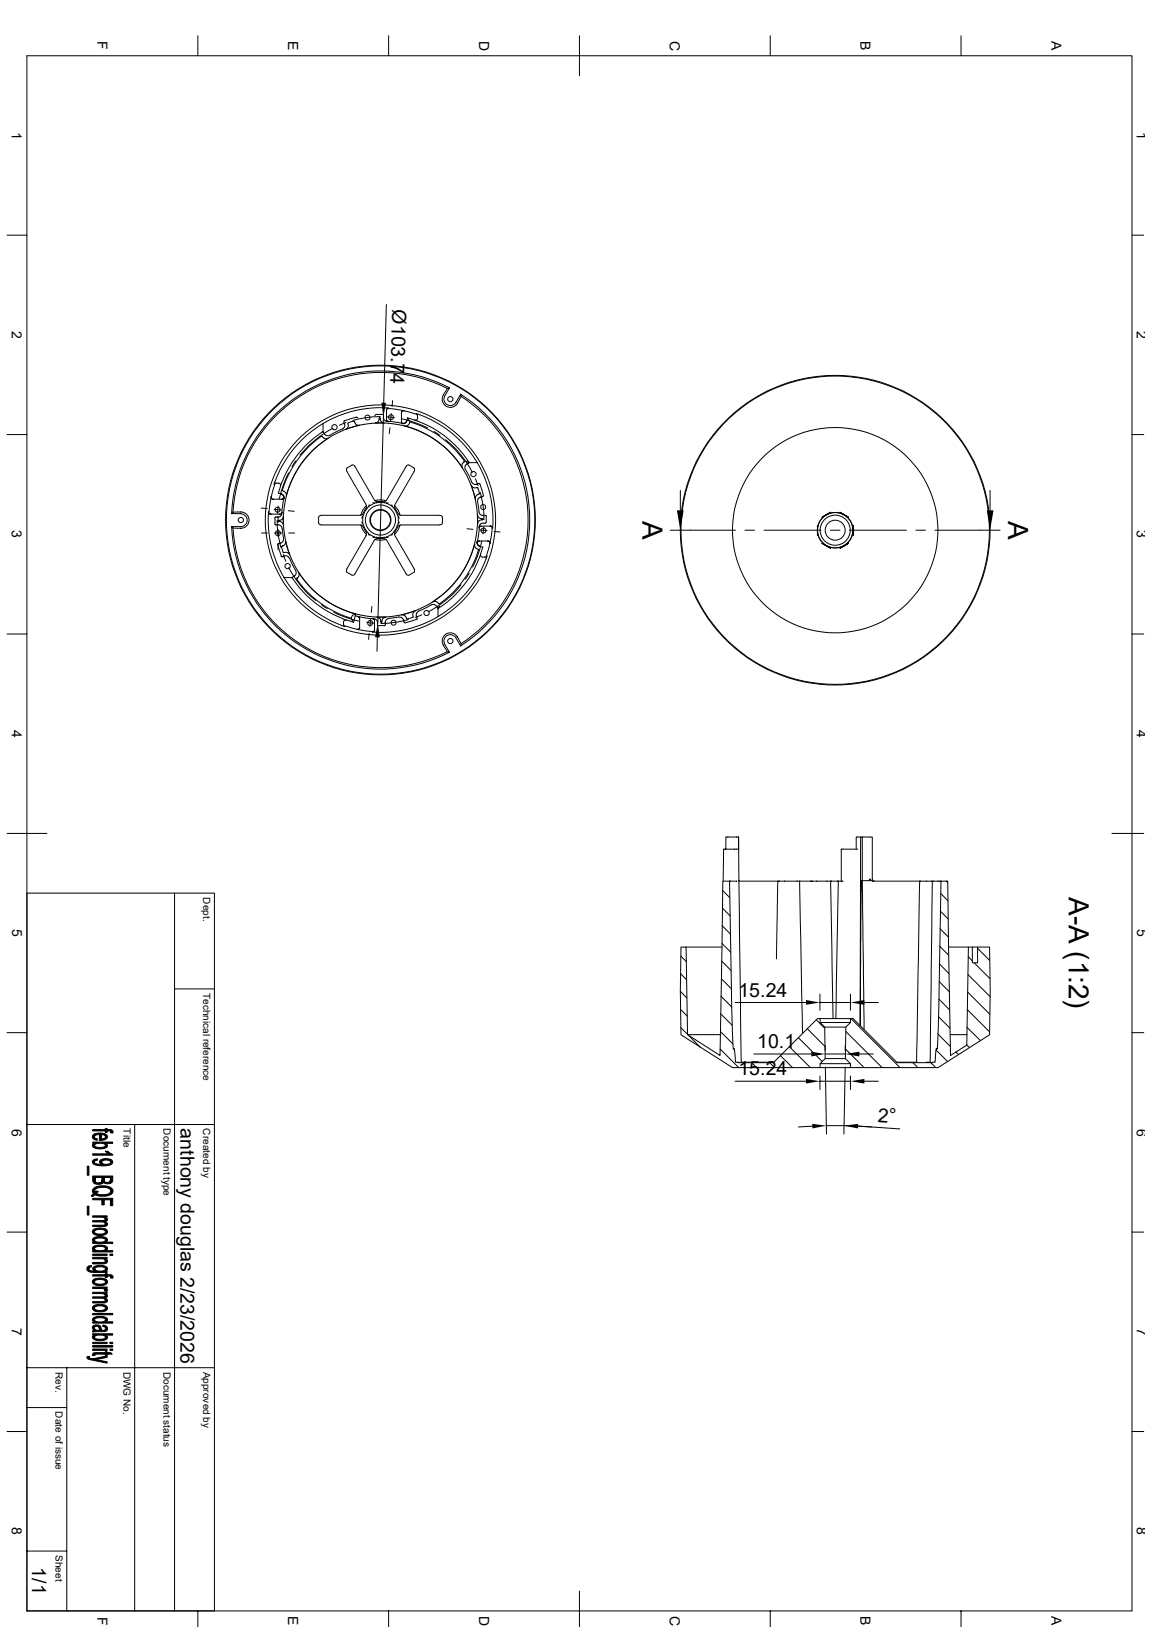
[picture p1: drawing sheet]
<svg xmlns="http://www.w3.org/2000/svg" width="297mm" height="420mm" viewBox="0 0 297 420" stroke-linecap="round" stroke-linejoin="round" font-family="sans-serif">
<g fill="none" stroke="#000" stroke-width=".26">
<path d="M6.9 14.4h285.2v401.4h-285.2zM51.1 9.2v5.2M100.3 9.2v5.2M149.5 9.2v10.4M198.8 9.2v5.2M248 9.2v5.2M1.8 60.7h5.1M99.7 78.6l-.7 25.4M292.1 60.7h3M1.8 112.2h5.1M76.3 119l-.9 1.5M82.8 112.6a25.8 25.8 0 0 0-9.9 14.1l.8 .4 .2 1"/>
<path d="M82.9 112.7l.2-.1 .8 .6 .8-.1M83.1 111.5h.3M83.1 111.5a28.8 28.8 0 0 0-10.6 13.5l-.1 .3M83.4 109.3v2.2M84.7 113.1a25.1 25.1 0 0 0-10.8 14.9M85.9 110.5a27.4 27.4 0 0 0-8.5 7M88.9 108.6l-.2 .3 .3 1-.6 .8-3.5 1.8-.8-.1-.7-.9M89.3 109.1l-1.7 .7M89.8 109.2l1.6-.5 .4 .8 1 .3-3.6 1 .4-.2 .3-.5zM91.9 107.7l.5 .2M91.9 107.7l-3 .9M96.7 107.3l.4-.3h1.7l.3 1.4 .5 .4h.6"/>
<path d="M98 107.7l-.3 1.1-.9 .4h2.3l-.8-.4-.3-1M98.1 107.5a26.6 26.6 0 0 0-7 1M98.9 107.6l-1.4 53.3M99.7 106v2.5l.5 .3M99.7 106l.1-.5 .5-.2a29 29 0 0 0-29.6 19.8M99.7 106l.3-.5h.3l3.9 .5a.52 .52 0 0 0-.6 .5v2.3M99.7 108.2l.1 .3 .4 .3M99.9 107.6l1.9 .2M100.2 108.8l3.6 .5M100.6 110.4l-.1 1.5M101 106.8l-.2 1.8M101.3 103.4l-.1 1.5"/>
<path d="M103.6 106.6a.52 .52 0 0 1 .6-.6l3.2 .9 .3 .5M103.6 108.8l.3 .5M103.6 108.1a27.7 27.7 0 0 1 6.8 2.4M103.6 108.8h.1M103.8 109.3h.1M105 108.5l-.5 .7-.6 .1M105.2 107.9l1.9 .6M105.7 108.9a26.6 26.6 0 0 1 14.1 10M105.7 108.9l-.5-1-.4 1.1-.5 .3h-.5M105.7 108.9l-.4 .9-.9 .1a25.1 25.1 0 0 1 14.9 10.8M107.1 108.5h.1M107.1 108.5l.8 .3"/>
<path d="M107.4 106.8l.8 .3M107.7 107.2v1l-.6 .2M107.9 108.8a26.9 26.9 0 0 1 13.2 10.6l-.7-.3 .5 .4-.8 .6v1.1l1.8 3.6 .6 .3 1-.3 .4 .2M108.2 107a29 29 0 0 1 18.9 29.4l-.2-.5-.4-.1M112 111.4l1.5 1M115 113.5a25.8 25.8 0 0 1 6.9 8.5M115.4 100.2a38.1 38.1 0 0 0-55.3 32M115.4 100.2l-.2 .5a2.97 2.97 0 0 0-.9 3.3l.1 .1a2.19 2.19 0 0 0 2.2 1 2.19 2.19 0 0 0 1.8-1.7l.6-1.1M115.4 100.2l.6-.1-1.2 2.1M116 100.1a38.5 38.5 0 0 0-56.2 32.5M118.9 101.8l-1.3 2a1.65 1.65 0 0 1-2.2 .7 1.65 1.65 0 0 1-.6-2.3M118.9 101.8l.1 .5"/>
<path d="M118.9 101.8a38.5 38.5 0 0 1 0 64.9M119 102.3a38.1 38.1 0 0 1 0 63.9M119.8 119v.2l-.6 .7 .1 .9M120.9 119.4h2.2M292.1 112.2h3M59.8 135.9a38.5 38.5 0 0 0 56.2 32.5M60.1 132.2l-.4 .4h2.4M60.1 136.3a38.1 38.1 0 0 0 55.3 31.9M60.1 132.2h1.3a2.2 2.2 0 0 1 2.9 2.1 2.2 2.2 0 0 1-2.9 2.1l-1.3-.1M62.1 132.6a1.65 1.65 0 0 1 1.7 1.7 1.65 1.65 0 0 1-1.7 1.6h-2.4l.4 .4M67.4 131.1l1.5 .2M67.5 137.6h1.5"/>
<path d="M69.3 132.2v.3l.4 .2h2.7l.4-.5M69.3 132.1a28.6 28.6 0 0 0 4 17M69.9 128.2a.52 .52 0 0 0 .5 .7h2.4M70 128.2a.52 .52 0 0 0 .5 .7M70 128.2l-.6 4v.3l.5 .2M70.7 131.5l1.9 .2M70.8 125.1l.4-.4h.7l.4 .2v.5M70.8 137.6h1.9M70.9 125.1l-.9 3.1M70.9 135.3l.3 .2 1.1 .1 .3 .3 .2 .5M71 133.7v1.5M71.2 124.7h.1"/>
<path d="M71.5 134.3a26.6 26.6 0 0 0 1 7.1M71.8 133.3v1.5M71.8 136.7v1.8M71.8 130.6l-.2 1.9M71.8 127.3l1.1 .4 .3 .3 .1 .7M72.4 125.4l-.6 1.9M72.5 127.5l.6 .4 .1 .8M72.7 132.2l-.3 .5h-.2M72.7 132.5l-.4 .8-1.2 .2-.2 .2M72.8 128.9l.4-.3zM72.8 136.4l.4 2.6M72.8 132.2v.3"/>
<path d="M73.1 133.4l-.4 .8-1.1 .3M73.1 133.3l.1 2.3-.5-.8-.9-.3M73.2 139l-.3 .9-.3 .3-.8 .1-.1 .3M73.3 128.7l-.6 3.5M73.7 139.7l1.1 3.5-.8-.6-.8 .1-.6-1.5M73.7 139.7l-.1 .8-.8 .4-.2 .4M74.4 131.8l1.5 .2M74.5 122.1a28.2 28.2 0 0 0-2.4 6.7M74.5 137.6h1.5M82.2 135l.2 .3 .5 .2M82.9 135.5l10.2 .1M89.5 121.7l5 8.7v.7l-.7 1.3"/>
<path d="M89.5 121.7l-.1-.7 .2-.2 1.2-.7h.6l5.2 9 .6 .4h1.6M93.1 135.6l.6 .3 .7 1.2M93.1 135.5l.5 1.3 .9 1.2M93.1 133l-10.4 .1-.5 .5v1.4M93.3 134.8l.3 .3M93.6 135.1l.2 .5M93.6 133.4v1.7M93.6 133.4l-.3 .3M93.8 132.4l-.7 .6M93.8 135.6l.4 .9 .6 .9M94.4 137.2l.2 .4-.2 .7-4.9 8.6M94.5 130.5l-.9 1.1-.5 1.4"/>
<path d="M94.8 137.4l.4 .4M95.2 137.8l1.4 .8M95.2 137.8l.1 .4M95.2 130.7l-1 1.3-.6 1.4M95.3 130.3l-.1 .4M96.2 129.8l.4 .1M96.6 138.6l-.4 .1M96.6 138.6l.6 .1M96.6 129.9l-1.4 .8M96.7 129.2l1.5-.2 1.4 .2M96.7 139.2l1.5 .2 1.4-.2M97.1 129.8l1.1-.1 1.6 .2"/>
<path d="M97.2 129.8l-.6 .1M97.6 139l-.5 .1-.5 .3-5.2 9-.6 .1-1.2-.8-.2-.2 .1-.6M97.6 139h1.2M98.8 139l.5 .1 .5 .3 5.1 8.9 .6 .2M99.6 129.2l-.8 .3M99.8 129.9l1.4 .8M99.8 138.6l-1.6 .2-1.1-.1M99.8 138.6l.4 .1M100.2 129.8l-.4 .1M101.1 130.3l.1 .4M101.2 137.8l-1.4 .8M101.2 130.7l1 1.3 .3 .9"/>
<path d="M101.2 137.8l-.1 .4M101.6 137.4l-.4 .4M101.8 138l5.1 8.9M101.8 130.5l.9 1.1 .5 1.4M101.8 130.5l.1 .6 .7 1.3M102 137.2l-.2 .8M102.5 135.6l-.3 .9-.7 .9M102.6 136.1l-.6 1M102.6 132.4l.3 .4 .4 .2 10.4 .1 .5 .5v1.4M102.6 132.9l.2 .5M102.8 133.4v1.7M102.8 135.1l-.2 .5"/>
<path d="M102.8 133.4l.3 .3M103.1 134.8l-.3 .3M103.2 135.5l-.5 1.3-.9 1.2M105.5 120.1l-.6 .2-5.3 8.9M105.6 120.1l1.3 .8-.1 .8M106.9 121.7l-5.1 8.8M113.5 135.5h-10.2l-.4 .2-.3 .4M114.2 135l-.2 .3-.5 .2M120.5 136.5l1.5 .2M122.7 123.6l.7 1.7M123.1 139.8v.7l.3 .3 1.2 .4-.6 1.9M123.2 132.9v2.3"/>
<path d="M123.2 132.9l.5 .8 .9 .3M123.3 139.8l-.2 .2 .5-.3zM123.3 126l.4 1.3M123.4 126l-.2-.1h-.9l-.7-.6 1 3.5M123.6 132.1l.1 .5 .4 .3 1.1 .1 .3 .3-.1 1.7-1.4 .2-.3 .4-.1 .7 .4-.5h2.5M123.7 127.3l-.1 .3-.8 .5-.1 .7M123.8 124.9l.9 3.2-1.1 .4-.4 .6 .4 3M123.9 136.8l1.8 .2M123.9 127.1a24.7 24.7 0 0 1 1 7.1M124.2 135.8l-.5 .3-.6 3.7 .2 .8 .6 .5M124.3 139.7a26.1 26.1 0 0 1-2.3 6.7M124.6 134h.2"/>
<path d="M124.6 134l-.9 .4-.4 .8M124.8 136l-.2 1.8M125.9 139.7a.52 .52 0 0 1 .5 .6M125.9 139.7h-2.3M126.5 135.8l.5 .3v.3M127 136.3l-.6 4M127.5 137.2l1.5 .1M173 136.9h16.8M175.6 126.6v5.1M192.2 136.9h2.5M197.1 136.9h14.7M210.9 135.6v1.3z"/>
<path d="M210.9 135.6l.1 2.5M210.9 136.9a4.5 4.5 0 0 0 2.3 3.9M212.1 133.5l2.2-1.3zM213.2 132.9a4.5 4.5 0 0 0-2.3 3.9M213.3 132.9a4.5 4.5 0 0 1 4.5 0M214.3 136.9h2.4M214.4 132.2l-2.2 1.3M216.7 132.2l2.2 1.3M216.7 132.2h.1M217.8 132.9a4.6 4.6 0 0 1 0 7.9M217.8 132.9a4.6 4.6 0 0 0-6.3 1.7 4.6 4.6 0 0 0 1.7 6.2M217.8 132.9a4.5 4.5 0 0 1 2.3 3.9"/>
<path d="M219.2 136.9h14.7M220.1 136.9a4.5 4.5 0 0 1-2.3 3.9M220.1 135.6v2.5zM220.2 135.6v2.5M236.3 136.9h2.5M241.3 136.9h16.8M255.5 126.6v5.1M71.7 140.6l.9 3M71.8 140.3v1.6M72.5 143.6l.4 .1 .6-.2h.5l.7 .6M73.1 143.1l.6 1.8M73.3 149.1a29 29 0 0 0 14.9 12.4"/>
<path d="M74.5 146.5a26.6 26.6 0 0 0 6.9 8.5M74.7 144.1l1.6 3.2M75.5 149.3a27.5 27.5 0 0 0 13 10.4M75.5 149.1h-2.2M76.3 147.3l.1 .8-.3 .5-.7 .5v.3M76.6 149.6a26.6 26.6 0 0 0 14 10M76.6 149.6v-.3l.6-.7-.2-.9a25.1 25.1 0 0 0 14.8 10.8M82.9 156.1l1.6 1M86.1 158a28.2 28.2 0 0 0 6.7 2.4M88.5 159.8l.7 .3M91 158.8l.8-.3-.6 2.2-.6-1.1zM91.7 159l4.5 .7"/>
<path d="M92.4 159.2l.4 .5M92.4 159.2l.2 .1 .2 .4M92.8 159.7v2.3M92.8 159.7h.1M95.6 159.9l-.1 1.8M96 156.5l-.2 1.6M96.2 159.8l.4 .2v.3M96.5 159.7l.7 .4 .2 1.3 .3 .1M96.5 159.7l-.3-.1 .4 .5v2.5M97.2 159.3h2.3l-.8 .5-.3 .9M97.3 159.3l.8 .5 .3 .9M100.3 159.7l-.4 .1-.4 .4-.1 1.1-.2 .2"/>
<path d="M100.4 159.6l2.9-.3 .7 .4 .3 1 .3 .1M103.6 158.7l3.5-1.1-.6 .8 .1 .9-1.4 .5M103.6 158.8l.8 .1 .5 .7 .3 .2M105.4 159.9a26.6 26.6 0 0 1-7.1 1.1M106.8 146.9l.1 .8-1.3 .8M107.5 159.9l-2.9 .8M108 157.8l-.6 .6v.5l.3 .7-.2 .3M108.8 158.7l-1.7 .7M111.3 156.2l.8-.2 .5 .4 .4 .6 .4-.5-.4 .6M111.3 156.1l-3.3 1.6M113 157v2.2M113 159.2a28.6 28.6 0 0 1-16.9 4"/>
<path d="M119 151a26.6 26.6 0 0 1-8.5 6.9M121.1 148l-1 1.5M122.5 140.5a25.1 25.1 0 0 1-10.8 14.9M122.5 140.5l.2 .9 .8 .5a26.5 26.5 0 0 1-10.2 14l-.8-.6-.8 .1M124 143.2l-.1 .4a27.5 27.5 0 0 1-6.4 9.9l-2.1 1.9-2.4 1.7M124 143.1l.1 .5 .4 .2h.7l.4-.3M125.1 143.8h.1M125.4 144.3a29 29 0 0 1-12.4 14.9M125.7 143.5l-.3 .8M126.4 140.3l-.8 3.1M212.1 140.3l2.2 1.2zM212.2 140.3l2.2 1.2"/>
<path d="M213.2 140.8a4.7 4.7 0 0 0 4.6 0M213.3 140.8a4.5 4.5 0 0 0 4.5 0M219 140.3l-2.3 1.2M1.8 163.7h5.1M88.1 161.5l.9 .3M88.6 161.1l.4 .5M89 161.6l3.2 .8M89.3 160.1h.1M89.3 160.1l-.6 .2-.1 1M89.4 160l1.8 .6M92.2 162.5l3.9 .5M92.8 162a.52 .52 0 0 1-.6 .5"/>
<path d="M94.6 160.7l1.9 .2M95.2 163.5l-.1 1.6M96.6 162.6v.4l-.5 .2M96.6 162.6l-.2 .4-.3 .1M97.4 164.5l-.1 3.6M97.7 161.5h1.5M98.4 160.7v.1M115.4 168.3l.6 .1M119 166.2l-.3-.5a2.99 2.99 0 0 0-2.4-2.3 2.22 2.22 0 0 0-2 1.3 2.22 2.22 0 0 0 .5 2.5l.6 1.1M119 166.2l-.1 .6-1.3-2.2a1.67 1.67 0 0 0-2.2-.6 1.67 1.67 0 0 0-.6 2.3l1.2 2.1M292.1 163.7h3M1.8 215.1h10.3"/>
<path d="M190.6 216.1l.1 11.2M190.6 216.1v3.1h-3.9l-.1 8.3M190.6 216.1h-3.3v3.1M220.9 219.2v-3.1h1.2l-.1 48.7M221.4 219.2h-4.3v8.3M222.1 216.1h.4v11.2h-.2l-.1 3-.2 34.5M222.5 216.1h2.6v10.8l.5 .5M286.9 215.1h8.2M6.9 230.5h48.4v185.3M45 230.5v185.3M186.4 239l2.1 2.1M186.4 234.4l2 2"/>
<path d="M186.5 229.9l1.8 1.8M186.5 227.5h1.8l.7 38.7 .2 4.4 .1 .2 .1-.2 .2 .6 .2 3 9.8 .1 11.3-11.4h.7v1l1.2 1.2 .1 8.2-1.3 1.3v1h-22.6l-13.3-8.5-.1-11.3 .1-11.3h1.3l.4 22.6 8.4 5.4zM188.3 227.5h1.8M190.6 227.3h.1M190.7 227.3l.6 46.9M190.7 227.5h10M206.3 227.5l.8 39.3M206.3 227.5h-5.6l-.3 20M206.3 227.5h8M214.3 227.5l.7 35.4M214.3 227.5h2M216.3 227.5h1.3"/>
<path d="M216.3 227.5l-.6 35.4M237.3 227.5l-.8 46.7M237.3 227.5h5.6M237.3 227.5h-12.1l-.5-.3-.2-.3-.1 .4h-1.9l.5 38.5M240.6 227.5l-.6 46.7h-1M242.6 239.7l2.1 2.2M242.7 235.2l1.9 2M242.7 230.6l1.9 1.9M242.8 227.5h1.8l.7 45 4.2-2.7 .4-25.3h1v4h1.4v-4h3.1l.1 11.3-.1 11.3-13.3 8.5h-22.6v-1l-1.4-1.3 .2-8.2 1.2-1.2v-1h.6l11.4 11.4 9.8-.1 .3-3.3 .1-.3 .2 .2v-.3l.2-5.5zM244.2 227.5l.3 .3M45 255.3h10.3M175.6 255.9l1.6 1.7"/>
<path d="M175.6 251.3l1.6 1.6M175.7 246.8l1.4 1.4M177 244.5h9.3M186.1 257.2l2.7 2.7M186.1 252.6l2.6 2.6M186.2 248.1l2.4 2.4M186.3 243.5l2.3 2.3M189.7 258.8h18.3M211.6 256.6v4.2M211.6 258.8h7.9M219.5 256.6v4.2M223.1 258.8h3.6"/>
<path d="M242.3 257.9l2.7 2.8M242.4 253.4l2.5 2.6M242.4 248.8l2.5 2.5M242.5 244.3l2.3 2.2M244.8 244.5h5.1M249.7 256.1l5.7 5.7M249.8 251.5l5.7 5.8M249.9 247l1 1M250.9 244.5h1.4M251.4 248.6l4 4M252.2 244.8l3.2 3.1M1.8 266.6h5.1"/>
<path d="M175.6 260.6l1.7 1.7M175.7 265.3l1.7 1.7M177.4 267.1h8.5M177.7 267.3l3 3M185.8 270.8l4.8 4.8M185.9 266.3l3.2 3.2M186 261.7l2.9 3M189.7 279.1h18.3M190.5 274.2h.1M191.2 274.2h8.5M194 274.3l1.2 1.3M194.5 272.1h14.8"/>
<path d="M198.6 274.3l1.3 1.3M201.4 272.5l3.1 3.1M203.7 270.2l5.4 5.4M206 267.8l6.2 6.2M208.3 265.6l4.6 4.5M210.6 263.2l2.2 2.2M211.6 277.7v3.6M211.6 279.1h7.9M211.6 262.9h7.9M211.6 263.9h7.9M211.6 274.6h7.9M211.6 275.6h7.9"/>
<path d="M212.8 265.1h5.5M212.9 269.9v1.2M212.9 272.1h5.2M212.9 273.3h5.2M213 275.4l.3 17.3M218.1 269.9v1.2M218.1 275.4l-.3 17.3M218.1 270.8l4.9 4.8M218.2 266.2l9.4 9.4M219.5 277.7v3.6M219.6 262.9l12.6 12.7M221.7 272.1h3.6"/>
<path d="M223.1 279.1h3.6M231.4 274.2h5.3M235.6 274.3l1.3 1.3M240.2 274.3l1.3 1.3M240.6 274.2h.1M241.5 271l3 3M242 266.9l3.2 3.2M242.1 262.4l3 3M245.2 267.1h4.3M246.7 271.6l.7 .6M249.4 269.7l.7 .7M249.5 265.2l3.5 3.4"/>
<path d="M249.6 260.6l5.7 5.7M292.1 266.6h3M6.9 290.3h48.4M34.8 290.3v125.5M209.6 290.7l-3.6 .2M213.2 290.6h4.6l7.2 .3M221.4 290.7l10.8 .7M1.8 318.1h5.1M292.1 318.1h3M6.9 353.1h48.4M17.2 353.1v62.7M1.8 369.5h5.1"/>
<path d="M6.9 363.3h10.3M292.1 369.5h3M6.9 400.4h10.3M51.1 415.8v4.1M100.3 415.8v4.1M149.5 410.7v9.2M198.8 415.8v4.1M248 415.8v4.1"/>
<circle cx="86.3" cy="110.3" r=".68"/>
<circle cx="94.8" cy="107.8" r=".65"/>
<circle cx="100.9" cy="107.7" r=".65"/>
<circle cx="116.2" cy="103" r=".68"/>
<circle cx="62.1" cy="134.2" r=".68"/>
<circle cx="71.6" cy="131.6" r=".65"/>
<circle cx="71.7" cy="137.6" r=".65"/>
<circle cx="98.2" cy="134.2" r="3.9"/>
<circle cx="98.2" cy="134.2" r="25.1"/>
<circle cx="98.2" cy="134.2" r="29.7"/>
<circle cx="98.2" cy="134.2" r="40"/>
<circle cx="98.2" cy="134.2" r="2.71"/>
<circle cx="98.2" cy="134.2" r="2.58"/>
<circle cx="98.2" cy="134.2" r="39.8"/>
<circle cx="122.2" cy="122.4" r=".68"/>
<circle cx="124.7" cy="130.9" r=".65"/>
<circle cx="124.8" cy="137" r=".65"/>
<circle cx="215.5" cy="136.9" r="2.58"/>
<circle cx="215.5" cy="136.9" r="40"/>
<circle cx="215.5" cy="136.9" r="39.8"/>
<circle cx="215.5" cy="136.9" r="26.5"/>
<circle cx="215.5" cy="136.9" r="3.9"/>
<circle cx="74.2" cy="146.1" r=".68"/>
<circle cx="110.1" cy="158.2" r=".68"/>
<circle cx="95.5" cy="160.8" r=".65"/>
<circle cx="101.6" cy="160.8" r=".65"/>
<circle cx="116.2" cy="165.5" r=".68"/>
</g>
<g fill="#000" stroke="#000" stroke-width=".26">
<path d="M24.3 295.1l.1 .6z" fill-rule="evenodd"/>
<path d="M24 293l.3-.3 .1 .9 .7 .4v.3a.92 .92 0 0 1-1-.3 .92 .92 0 0 1-.1-1z" fill-rule="evenodd"/>
<path d="M24 299.5l1-.4 .2 .4-.7 .2-.2 .9a.68 .68 0 0 1-.3-1.1z" fill-rule="evenodd"/>
<path d="M24.3 292.7l1.1-.2 1.5 .1 .3 .2v.7l-.3-.5-.7-.1-.1 1.5h-.4v-1.5l-1 .1-.3 .5z" fill-rule="evenodd"/>
<path d="M26.2 292.9v1.1h.1l.8-.3 .1-.9a.77 .77 0 0 1 .5 .9 .77 .77 0 0 1-.9 .6l-.7 .1z" fill-rule="evenodd"/>
<path d="M24 295.3l.3-.2 .1 .6a2.11 2.11 0 0 0 2.5 .3l.3-.3v-.6a.64 .64 0 0 1 .5 .8 .64 .64 0 0 1-.7 .5l-1.3 .2a1.66 1.66 0 0 1-1.9-1z" fill-rule="evenodd"/>
<path d="M27.2 297.2h.6l.2 .2-.1 .5z" fill-rule="evenodd"/>
<path d="M23.9 291.6h3.3v-.3h.4v.3h1v.6l-.4-.3h-.6v.5h-.4v-.5h-3.3z" fill-rule="evenodd"/>
<path d="M26.1 299.3l.9-.2 1.2 .1 .4 .1v.7a1.44 1.44 0 0 0-2.4 0z" fill-rule="evenodd"/>
<path d="M23.9 294.8h5.2v.3h-1.9v.6a2.28 2.28 0 0 0-2.8-.2v-.4h-.5z" fill-rule="evenodd"/>
<path d="M23.9 297.9h4l.1-.5 1.1 .6v.2h-5.2z" fill-rule="evenodd"/>
<path d="M24.3 299.9a2.03 2.03 0 0 0 2.1 .7v-.3a1.77 1.77 0 0 0 2.2-.3v-.7a.75 .75 0 0 1 .5 .9 .75 .75 0 0 1-.9 .6l-1 .1h-2l-.9-.3z" fill-rule="evenodd"/>
<path d="M28.6 291.6l.5 .2v.7l-.6-.1z" fill-rule="evenodd"/>
<path d="M22.5 301h.4v2.4h-.4z" fill-rule="evenodd"/>
<path d="M22.5 311.4h.4v2.2h-.4z" fill-rule="evenodd"/>
<path d="M24 308.3l.2-.2-.2 .8-.5-.2z" fill-rule="evenodd"/>
<path d="M24.8 307.5l.6 .1-.6 .5z" fill-rule="evenodd"/>
<path d="M24.6 304v.7a.89 .89 0 0 0 .8 .7 .89 .89 0 0 0 .9-.8l-.1 1h-1.6z" fill-rule="evenodd"/>
<path d="M25.8 299.6l.3-.3 .3 1.3-.7-.4z" fill-rule="evenodd"/>
<path d="M23.9 315.1h2.5l.7-.2 .1 1-.4-.4-2.9-.1z" fill-rule="evenodd"/>
<path d="M24.3 317.3l.8-.3 1.6 .1 .5 .1v.8a2.04 2.04 0 0 0-2.6-.4l-.2 .4z" fill-rule="evenodd"/>
<path d="M27.1 314.2l.1 .5z" fill-rule="evenodd"/>
<path d="M23.9 313.9h3.7v.3h-.5v.3l-.8-.3h-2.4z" fill-rule="evenodd"/>
<path d="M27.3 314.2a.58 .58 0 0 1 .4 .7 .58 .58 0 0 1-.6 .4z" fill-rule="evenodd"/>
<path d="M23.9 316.3l3.1-.1 .2-.8a.62 .62 0 0 1 .5 .8 .62 .62 0 0 1-.8 .4h-3z" fill-rule="evenodd"/>
<path d="M24 317.5l.3-.2 .1 .7a2 2 0 0 0 2.6 .3l.2-.2v-.9a.81 .81 0 0 1 .5 1 .81 .81 0 0 1-.9 .6l-.9 .1a1.6 1.6 0 0 1-2.1-1z" fill-rule="evenodd"/>
<path d="M26.9 304v.6a.8 .8 0 0 0 .8 .6 .8 .8 0 0 0 .8-.7v1h-1.3l-.4-.1z" fill-rule="evenodd"/>
<path d="M24.4 307.5l.2 .3 .2-.3 .1 .6 1.6 .3a1.69 1.69 0 0 0 2.1-.9v.9l-1.5 .4h-1.3l-1.4-.4z" fill-rule="evenodd"/>
<path d="M23.9 303.6h5.2v1.2l-.6 .7v-1.5h-1.6l-.1 1.4-.1-.2-.4 .3v-1.5h-1.7l-.1 1.6-.5-.5z" fill-rule="evenodd"/>
<path d="M23.9 309.3h5.2v1.9h-.6v-1.5h-1.6v1.3h-.6v-1.3h-2.4z" fill-rule="evenodd"/>
<path d="M24.1 306.8l1.3-.6h2.2a1.36 1.36 0 0 1 1.5 1.6l-.5 .6v-.9a1.53 1.53 0 0 0-1.9-1h-.5a1.53 1.53 0 0 0-1.8 1v.9l-.2 .3v-.6a.88 .88 0 0 1-.1-1.3z" fill-rule="evenodd"/>
<path d="M22.9 326.8l.7-.1-.1 .4-.4 .1-.2 .3z" fill-rule="evenodd"/>
<path d="M23.9 339h5.2v.4h-5.2z" fill-rule="evenodd"/>
<path d="M24.1 319.6l.2-.2 .1 1.3a.58 .58 0 0 1-.5-.4 .58 .58 0 0 1 .2-.7z" fill-rule="evenodd"/>
<path d="M24.1 321.8l.2-.2 .1 1.2-.6-.4z" fill-rule="evenodd"/>
<path d="M22.6 327.1l.3-.3v.7a1.09 1.09 0 0 0 1.5 .6v.4a1.69 1.69 0 0 1-2-.9z" fill-rule="evenodd"/>
<path d="M24.3 330.2l1-.3 1.5 .1 .4 .2v.7a2.12 2.12 0 0 0-2.7-.3l-.1 .3z" fill-rule="evenodd"/>
<path d="M23.9 334.8l3.2-.2 .1 1-.1-.3-.5-.1-2.7-.1z" fill-rule="evenodd"/>
<path d="M24.3 337l1.1-.3 1.5 .1 .3 .2v.7a1.77 1.77 0 0 0-2.1-.6l-.5 .3-.2 .3z" fill-rule="evenodd"/>
<path d="M27.2 327.6v.5z" fill-rule="evenodd"/>
<path d="M27.1 324.9l.1 .6z" fill-rule="evenodd"/>
<path d="M27.1 333.9l.1 .5z" fill-rule="evenodd"/>
<path d="M23.9 324.6h3.7v.3h-.5v.3l-.6-.2h-2.6z" fill-rule="evenodd"/>
<path d="M24.5 327.6a1.98 1.98 0 0 0 2.3 .4l.4-.4v.5h.4v.4h-3.2z" fill-rule="evenodd"/>
<path d="M23.9 332.2h3.7v.4h-.5v.4l-.7-.4h-2.5z" fill-rule="evenodd"/>
<path d="M23.9 333.6h3.7v.3h-.5v.3l-.7-.3h-2.5z" fill-rule="evenodd"/>
<path d="M23.9 323.7h3.7v.4h-3.7z" fill-rule="evenodd"/>
<path d="M24.3 319.4l1.8-.2a1.37 1.37 0 0 1 1.6 1l-.5 .4v-.5a2.3 2.3 0 0 0-2.5-.4l-.3 .4z" fill-rule="evenodd"/>
<path d="M24.3 321.6l1.8-.2a1.31 1.31 0 0 1 1.6 .9l-.5 .5v-.5a2.3 2.3 0 0 0-2.5-.4l-.3 .4z" fill-rule="evenodd"/>
<path d="M23.9 325.9h2.9l.4-.3 .1-.6a.69 .69 0 0 1 .4 .9 .69 .69 0 0 1-.9 .3l-2.9 .1z" fill-rule="evenodd"/>
<path d="M24.1 327.1l1-.4 1-.1a1.43 1.43 0 0 1 1.6 1l-.5 .5v-.5a1.95 1.95 0 0 0-2.3-.5l-.4 .4-.1 1v-.4l-.5-.5z" fill-rule="evenodd"/>
<path d="M24.1 330.4l.2-.2 .1 .7a1.7 1.7 0 0 0 2.1 .5l.7-.3v-.9a.83 .83 0 0 1 .5 1 .83 .83 0 0 1-1 .6l-.5 .1a2.06 2.06 0 0 1-2.4-.9z" fill-rule="evenodd"/>
<path d="M27.1 332.6l.6 .3-.1 .5-.6-.2z" fill-rule="evenodd"/>
<path d="M27.3 333.9a.58 .58 0 0 1 .4 .7 .58 .58 0 0 1-.6 .5z" fill-rule="evenodd"/>
<path d="M23.9 336h2.9l.4-.3v-.6a.64 .64 0 0 1 .5 .8 .64 .64 0 0 1-.8 .4h-3z" fill-rule="evenodd"/>
<path d="M24 337.2l.3-.2 .1 .7a2.12 2.12 0 0 0 2.7 .2l.1-.9a.83 .83 0 0 1 .5 1 .83 .83 0 0 1-1 .5l-.5 .1a1.92 1.92 0 0 1-2.4-.9z" fill-rule="evenodd"/>
<path d="M23.9 329.1h3.3v-.3h.4v.3h1v.6l-.4-.3h-.6v.4h-.4v-.4h-3.3z" fill-rule="evenodd"/>
<path d="M28.4 323.7h.7v.4h-.7z" fill-rule="evenodd"/>
<path d="M23.9 320.7h.5v-.4a2.24 2.24 0 0 0 2.8-.2v.5h1.9v.4h-5.2z" fill-rule="evenodd"/>
<path d="M23.9 322.8h.5v-.3a2.5 2.5 0 0 0 2.8-.1v.4h1.9v.4h-5.2z" fill-rule="evenodd"/>
<path d="M28.6 329.1l.5 .2v.6h-.6z" fill-rule="evenodd"/>
<path d="M22.5 350.2l.6-.1-.1 .8-.5-.3z" fill-rule="evenodd"/>
<path d="M23.9 347.3h5.2v.4h-5.2z" fill-rule="evenodd"/>
<path d="M24.3 342.8l.1 .7z" fill-rule="evenodd"/>
<path d="M24.1 340.2l.2-.1 .1 1.1-.6-.5z" fill-rule="evenodd"/>
<path d="M24.3 344.7l.1 .4z" fill-rule="evenodd"/>
<path d="M24.1 349.3l.4-.1v.7h-.6z" fill-rule="evenodd"/>
<path d="M23.9 342.3a1.65 1.65 0 0 1 2 0l-.1 1.1a.96 .96 0 0 0-1.1-1l-.4 .2v.8l-.4-.5z" fill-rule="evenodd"/>
<path d="M26.6 342.1l.6 .1v.7l-.1-.3-.6-.2z" fill-rule="evenodd"/>
<path d="M23.9 350.8l3.7-.8v.4l-2.8 .5z" fill-rule="evenodd"/>
<path d="M23 350.4l.4 .3 4.2 .8v.4l-4.5-1z" fill-rule="evenodd"/>
<path d="M23.9 346.5h3.7v.3h-3.7z" fill-rule="evenodd"/>
<path d="M23.9 348.2h3.7v.4h-3.7z" fill-rule="evenodd"/>
<path d="M24.3 340.1l1.9-.3a1.1 1.1 0 0 1 1.5 1.1l-.5 .3v-.5a2.02 2.02 0 0 0-2.3-.5l-.5 .5z" fill-rule="evenodd"/>
<path d="M24.4 343l.5 .4h.9l.1-1.1 .1 .2a.72 .72 0 0 0 .3 .8 .72 .72 0 0 0 .8 0l.1-1.1a.84 .84 0 0 1 .5 1.1 .84 .84 0 0 1-1.2 .4l-2.6 .2v-.4h.5z" fill-rule="evenodd"/>
<path d="M24.1 344.8l.2-.1 .1 .4a1.85 1.85 0 0 0 2.1 .6l.6-.3 .1-.8a.68 .68 0 0 1 .5 .9 .68 .68 0 0 1-.8 .4l-1.2 .2a1.44 1.44 0 0 1-1.8-1.1z" fill-rule="evenodd"/>
<path d="M24.5 349.2h2.7v-.3h.4v.3h1l.4 .3h-1.4v.4h-.4v-.4h-2.6l-.1 .2z" fill-rule="evenodd"/>
<path d="M28.4 346.5h.7v.3h-.7z" fill-rule="evenodd"/>
<path d="M28.4 348.2h.7v.4h-.7z" fill-rule="evenodd"/>
<path d="M23.9 341.2h.5v-.3a2.5 2.5 0 0 0 2.8-.1v.4h1.9v.3h-5.2z" fill-rule="evenodd"/>
<path d="M23.9 344.3h5.2v.3h-1.9v.6a2.2 2.2 0 0 0-2.6-.4l-.2 .2v-.4h-.5z" fill-rule="evenodd"/>
</g>
<path d="M98.4 103.9l1.2 .1-.7 3.6zM174.7 131.7h1.7l-.8 5.2zM254.6 131.7h1.8l-.9 5.2zM97.5 160.9l.5 3.6h-1.2zM208 258.1l3.6 .7-3.6 .6zM219.5 258.8l3.6-.7v1.3zM208 278.5l3.6 .6-3.6 .6zM209.3 271.5l3.6 .6-3.6 .6zM218.1 272.1l3.6-.6v1.2zM219.5 279.1l3.6-.6v1.2zM209.6 290.1l3.6 .5-3.6 .7zM217.8 290.6l3.6-.5v1.2z" fill="#000"/>
<g font-size="7.2">
<text x="165.8" y="134.5" transform="rotate(90 165.8 134.5)">A</text>
<text x="260.1" y="134.5" transform="rotate(90 260.1 134.5)">A</text>
<text x="275.8" y="231.6" transform="rotate(90 275.8 231.6)">A-A (1:2)</text>
</g>
<g font-size="5">
<text x="101.3" y="79.9" transform="rotate(92 101.3 79.9)">Ø103.74</text>
<text x="190.6" y="257.3">15.24</text>
<text x="195.4" y="270.6">10.1</text>
<text x="190.6" y="277.6">15.24</text>
<text x="46.6" y="291.3" transform="rotate(90 46.6 291.3)">anthony douglas 2/23/2026</text>
<text x="226.4" y="289.6" transform="rotate(4 226.4 289.6)">2°</text>
<text x="8.3" y="404.6" transform="rotate(90 8.3 404.6)">1/1</text>
</g>
<g font-size="3.6">
<text x="25.1" y="10.7" transform="rotate(90 25.1 10.7)">F</text>
<text x="74.4" y="10.6" transform="rotate(90 74.4 10.6)">E</text>
<text x="123.6" y="10.5" transform="rotate(90 123.6 10.5)">D</text>
<text x="172.8" y="10.5" transform="rotate(90 172.8 10.5)">C</text>
<text x="222.1" y="10.6" transform="rotate(90 222.1 10.6)">B</text>
<text x="271.3" y="10.6" transform="rotate(90 271.3 10.6)">A</text>
<text x="3.1" y="34" transform="rotate(90 3.1 34)">1</text>
<text x="293.4" y="34" transform="rotate(90 293.4 34)">1</text>
<text x="3.1" y="85.4" transform="rotate(90 3.1 85.4)">2</text>
<text x="293.4" y="85.4" transform="rotate(90 293.4 85.4)">2</text>
<text x="3.1" y="136.9" transform="rotate(90 3.1 136.9)">3</text>
<text x="293.4" y="136.9" transform="rotate(90 293.4 136.9)">3</text>
<text x="3.1" y="188.4" transform="rotate(90 3.1 188.4)">4</text>
<text x="293.4" y="188.4" transform="rotate(90 293.4 188.4)">4</text>
<text x="3.1" y="239.9" transform="rotate(90 3.1 239.9)">5</text>
<text x="293.4" y="239.9" transform="rotate(90 293.4 239.9)">5</text>
<text x="3.1" y="291.3" transform="rotate(90 3.1 291.3)">6</text>
<text x="293.4" y="291.3" transform="rotate(90 293.4 291.3)">6</text>
<text x="3.1" y="342.8" transform="rotate(90 3.1 342.8)">7</text>
<text x="293.4" y="342.8" transform="rotate(90 293.4 342.8)">7</text>
<text x="3.1" y="394.3" transform="rotate(90 3.1 394.3)">8</text>
<text x="293.4" y="394.3" transform="rotate(90 293.4 394.3)">8</text>
<text x="25.1" y="417.3" transform="rotate(90 25.1 417.3)">F</text>
<text x="74.4" y="417.2" transform="rotate(90 74.4 417.2)">E</text>
<text x="123.6" y="417.1" transform="rotate(90 123.6 417.1)">D</text>
<text x="172.8" y="417.1" transform="rotate(90 172.8 417.1)">C</text>
<text x="222.1" y="417.2" transform="rotate(90 222.1 417.2)">B</text>
<text x="271.3" y="417.2" transform="rotate(90 271.3 417.2)">A</text>
</g>
<g font-size="2.6">
<text x="52.5" y="231.6" transform="rotate(90 52.5 231.6)">Dept.</text>
<text x="52.5" y="256.3" transform="rotate(90 52.5 256.3)">Technical reference</text>
<text x="31.9" y="291.3" transform="rotate(90 31.9 291.3)">Title</text>
<text x="42.2" y="291.3" transform="rotate(90 42.2 291.3)">Document type</text>
<text x="52.5" y="291.3" transform="rotate(90 52.5 291.3)">Created by</text>
<text x="14.4" y="354.1" transform="rotate(90 14.4 354.1)">Rev.</text>
<text x="31.9" y="354.1" transform="rotate(90 31.9 354.1)">DWG No.</text>
<text x="42.2" y="354.1" transform="rotate(90 42.2 354.1)">Document status</text>
<text x="52.5" y="354.1" transform="rotate(90 52.5 354.1)">Approved by</text>
<text x="14.4" y="364.4" transform="rotate(90 14.4 364.4)">Date of issue</text>
<text x="14.4" y="401.4" transform="rotate(90 14.4 401.4)">Sheet</text>
</g>
</svg>
